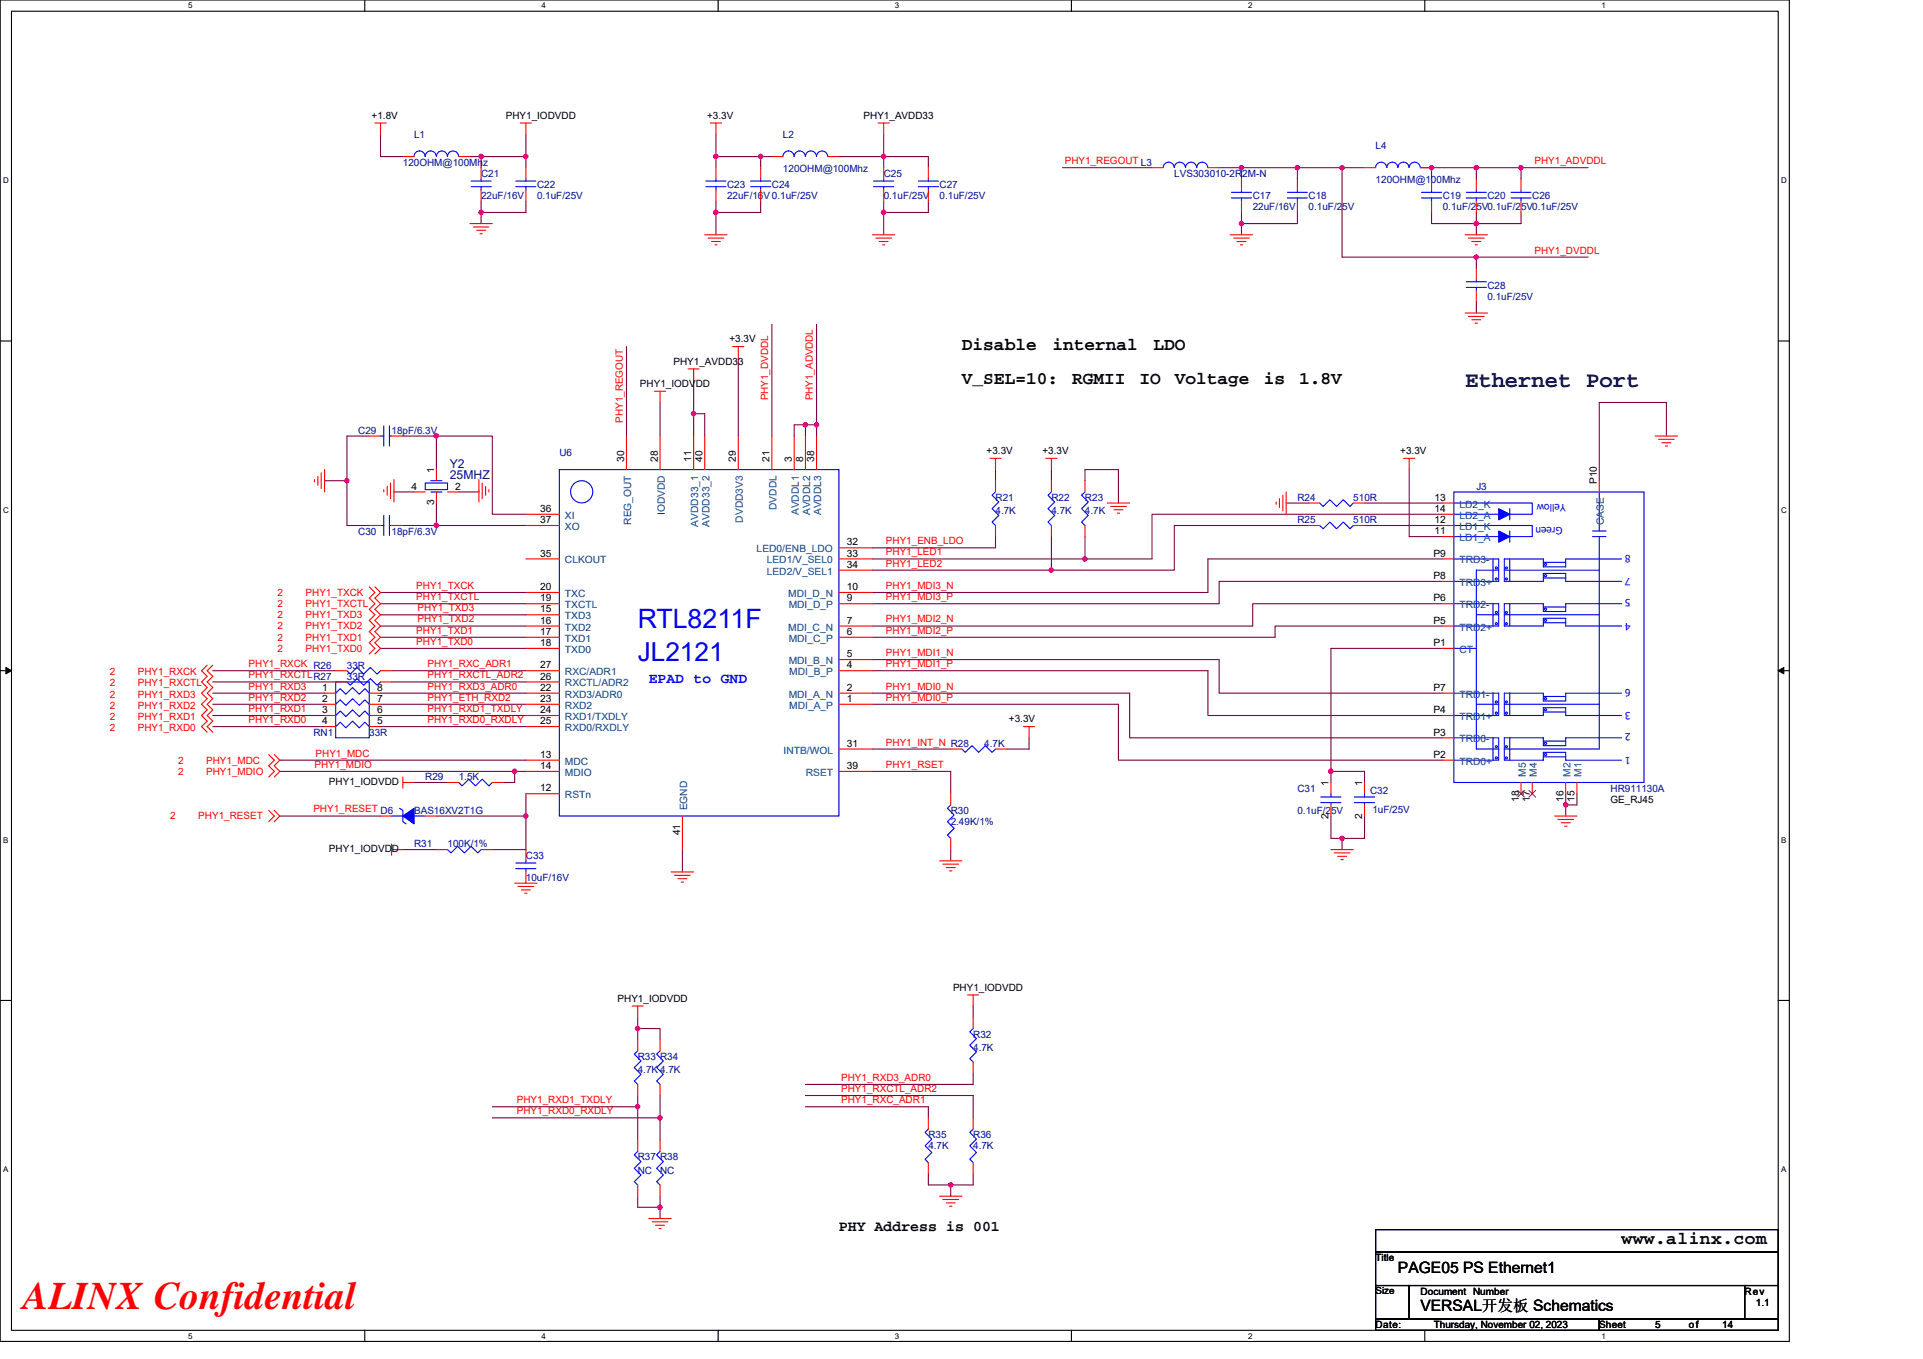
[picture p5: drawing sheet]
<svg xmlns="http://www.w3.org/2000/svg" width="297mm" height="210mm" viewBox="0 0 297 210" stroke-linecap="round" stroke-linejoin="round" font-family="sans-serif">
<path d="M0 0h276.4v207.3h-276.4zM1.8 1.7h272.9v203.8h-272.9z" fill="none" stroke="#000" stroke-width=".17"/>
<g fill="#fff">
<path d="M29.1 .2h.6v1.4h-.6z"/>
<path d="M29.1 205.7h.6v1.4h-.6z"/>
</g>
<path d="M56.3 0v1.7M56.3 205.5v1.8" fill="none" stroke="#000" stroke-width=".17"/>
<g fill="#fff">
<path d="M83.6 .2h.7v1.4h-.7z"/>
<path d="M83.6 205.7h.7v1.4h-.7z"/>
</g>
<path d="M110.9 0v1.7M110.9 205.5v1.8" fill="none" stroke="#000" stroke-width=".17"/>
<g fill="#fff">
<path d="M138.2 .2h.7v1.4h-.7z"/>
<path d="M138.2 205.7h.7v1.4h-.7z"/>
</g>
<path d="M165.5 0v1.7M165.5 205.5v1.8" fill="none" stroke="#000" stroke-width=".17"/>
<g fill="#fff">
<path d="M192.8 .2h.6v1.4h-.6z"/>
<path d="M192.8 205.7h.6v1.4h-.6z"/>
</g>
<path d="M220.1 0v1.7M220.1 205.5v1.8" fill="none" stroke="#000" stroke-width=".17"/>
<g fill="#fff">
<path d="M247.4 .2h.6v1.4h-.6z"/>
<path d="M247.4 205.7h.6v1.4h-.6z"/>
<path d="M.5 27.2h.8v1.4h-.8z"/>
<path d="M275.1 27.2h.9v1.4h-.9z"/>
<path d="M.5 78.1h.8v1.4h-.8z"/>
<path d="M275.1 78.1h.9v1.4h-.9z"/>
</g>
<path d="M0 52.7h1.8M274.7 52.7h1.7" fill="none" stroke="#000" stroke-width=".17"/>
<g fill="#fff">
<path d="M.5 129.1h.8v1.4h-.8z"/>
<path d="M275.1 129.1h.8v1.4h-.8z"/>
</g>
<path d="M0 103.6h1.8M274.7 103.6h1.7" fill="none" stroke="#000" stroke-width=".17"/>
<path d="M.9 103.1l.9 .5-.9 .5zM274.7 103.6l.8-.5v1z" fill="#000" stroke="#000" stroke-width=".15"/>
<g fill="#fff">
<path d="M.5 180h.8v1.4h-.8z"/>
<path d="M275.1 180h.8v1.4h-.8z"/>
</g>
<path d="M0 154.6h1.8M274.7 154.6h1.7M212.5 190h62.2v3.5h-62.2zM212.5 193.5h62.2v5.1h-62.2zM212.5 198.6h5.2v5.2h-5.2zM217.7 198.6h51.8v5.2h-51.8zM269.5 198.6h5.2v5.2h-5.2zM212.5 203.8h34.5v1.7h-34.5zM247 203.8h27.7v1.7h-27.7z" fill="none" stroke="#000" stroke-width=".17"/>
<g fill="none" stroke="#800040" stroke-width=".17">
<path d="M58.8 20.7v3.5h3.4M72.6 24.2h1.7M74.3 24.2h6.9M74.3 24.2v1.7M74.3 31.1v1.7M74.3 32.8v1.7M81.2 24.2v1.7M81.2 31.1v1.7h-6.9M81.2 20.7v3.5M110.6 31.1v1.7M110.6 20.7v3.5M117.5 31.1v1.7h-6.9v3.5"/>
<path d="M117.5 24.2h-6.9v1.7M119.2 24.2h-1.7v1.7M129.6 24.2h6.9M136.5 24.2h6.9v1.7M136.5 24.2v1.7M136.5 32.8v3.5M136.5 31.1v1.7M136.5 20.7v3.5M143.4 31.1v1.7h-6.9M164.1 25.9h13.8M188.3 25.9h12.1M191.8 32.8v1.7"/>
<path d="M191.8 34.5v1.8M191.8 25.9v1.7M200.4 25.9v1.7M200.4 25.9h6.9M200.4 32.8v1.7h-8.6M207.3 25.9h3.5M207.3 25.9v13.8h20.7M219.4 25.9h1.7M221.1 25.9v1.7M221.1 25.9h6.9M221.1 32.8v1.7h6.9M228 25.9v1.7"/>
<path d="M228 25.9h6.9M228 39.7v1.8M228 32.8v1.7M228 34.5v1.8M228 39.7h17.3M234.9 25.9v1.7M234.9 25.9h10.4M234.9 32.8v1.7h-6.9M96.8 53.6v13.8M107.1 58.7v5.2M114 55.3v12.1M119.2 50.1v17.3"/>
<path d="M126.1 50.1v15.5M228 46.7v1.7M50.1 74.3h3.5M53.6 74.3v6.9h3.4M57 67.4h-3.4v6.9M60.9 75.8v.2h3.1M62.2 67.4h5.2M67.4 67.4h8.6v12.1h5.2M67.4 77.7v3.5M67.4 67.4v5.2M74 75.8v.2h-3.1M102 62.2v5.2"/>
<path d="M107.1 63.9h1.8v3.5M107.1 63.9v3.5M124.4 65.6h1.7M124.4 65.6h-1.7v1.8M124.4 65.6v1.8M126.1 65.6v1.8M153.8 72.6v1.7M162.4 72.6v1.7M167.6 74.3v-1.7h5.2v5.1M198.7 77.7h3.4M210.8 77.7h12.1M217.7 72.6v10.3h5.2"/>
<path d="M222.9 79.5h-45v6.9h-10.3M257.4 67.4v-5.2h-10.4v12.1M58.8 95h22.4M58.8 93.3h22.4M58.8 91.5h22.4M58.8 98.5h22.4M58.8 96.7h22.4M62.2 81.2h5.2M67.4 81.2h13.8M134.8 88.1h27.6M134.8 86.4h32.8M153.8 82.9v1.7h-19"/>
<path d="M162.4 82.9v5.2M167.6 82.9v3.5M202.1 81.2h-20.7v6.9h-19M210.8 81.2h12.1M222.9 89.8h-34.6v3.5h-53.5M222.9 86.4h-36.3v5.1h-51.8M222.9 96.7h-25.9v1.8h-62.2M222.9 93.3h-29.4v3.4h-58.7M32.9 105.4h19M32.9 112.3h17.2M32.9 107.1h17.2M32.9 108.8h17.2"/>
<path d="M32.9 110.6h17.2M32.9 103.6h19M43.2 119.2h36.3M43.2 117.5h38M58.8 107.1h22.4M58.8 108.8h22.4M58.8 110.6h22.4M58.8 100.2h22.4M58.8 112.3h22.4M60.5 105.4h20.7M60.5 103.6h20.7M79.5 119.2h1.7"/>
<path d="M79.5 119.2v1.7h-1.7M134.8 115.7h12.1M134.8 103.6h51.8v7h36.3M134.8 101.9h53.5v5.2h34.6M134.8 107.1h39.7v6.9h48.4M134.8 119.2h12.1v3.4M134.8 108.8h38v8.7h50.1M159 114v1.7h-3.5M205.6 119.2v1.7M205.6 119.2h5.2v1.7M222.9 100.2h-17.3v19M43.2 126.1h15.6"/>
<path d="M62.2 131.3h5.2M64 120.9h5.1M67.4 126.1h13.8M81.2 122.6v3.5M81.2 126.1v5.2h-5.2M105.4 131.3v3.4M146.9 131.3v1.7M205.6 126.1v3.4h1.7M207.3 129.5v1.8M210.8 126.1v3.4h-3.5M241.8 124.4v1.7M241.8 122.6v1.8"/>
<path d="M243.6 122.6v1.8h-1.8M98.5 158.9h3.5v1.7M98.5 157.2v1.7M98.5 158.9v1.7M150.3 155.4v1.8M76 172.7h26M76 171h22.5M98.5 171v5.2M98.5 169.3v1.7M102 172.7v3.5M102 169.3v3.4M124.4 169.3h25.9v3.4"/>
<path d="M124.4 171h19v1.7M150.3 165.8v1.8h-25.9M98.5 184.8v1.7h3.5M102 184.8v1.7M102 186.5v1.8M143.4 181.4v1.7h3.5M146.9 183.1v1.7M150.3 181.4v1.7h-3.4"/>
</g>
<g fill="#f0f" stroke="#f0f" stroke-width=".17">
<circle cx="207.3" cy="129.5" r=".34"/>
<circle cx="205.6" cy="119.2" r=".34"/>
<circle cx="241.8" cy="124.4" r=".34"/>
<circle cx="81.2" cy="126.1" r=".34"/>
<circle cx="162.4" cy="88.1" r=".33"/>
<circle cx="167.6" cy="86.4" r=".34"/>
<circle cx="124.4" cy="65.6" r=".34"/>
<circle cx="126.1" cy="65.6" r=".34"/>
<circle cx="107.1" cy="63.9" r=".34"/>
<circle cx="53.6" cy="74.3" r=".34"/>
<circle cx="67.4" cy="67.3" r=".34"/>
<circle cx="67.4" cy="81.2" r=".34"/>
<circle cx="191.7" cy="34.5" r=".34"/>
<circle cx="228" cy="39.7" r=".34"/>
<circle cx="207.3" cy="25.9" r=".34"/>
<circle cx="234.9" cy="25.9" r=".34"/>
<circle cx="228" cy="25.9" r=".34"/>
<circle cx="221.1" cy="25.9" r=".34"/>
<circle cx="228" cy="34.5" r=".34"/>
<circle cx="110.6" cy="32.8" r=".34"/>
<circle cx="136.5" cy="24.2" r=".34"/>
<circle cx="136.5" cy="32.8" r=".34"/>
<circle cx="74.3" cy="24.2" r=".34"/>
<circle cx="81.2" cy="24.2" r=".34"/>
<circle cx="74.3" cy="32.8" r=".34"/>
<circle cx="200.4" cy="25.9" r=".34"/>
<circle cx="191.7" cy="25.9" r=".34"/>
<circle cx="117.5" cy="24.2" r=".34"/>
<circle cx="110.6" cy="24.2" r=".34"/>
<circle cx="79.5" cy="119.2" r=".34"/>
<circle cx="101.9" cy="172.7" r=".34"/>
<circle cx="98.5" cy="171" r=".34"/>
<circle cx="101.9" cy="186.5" r=".34"/>
<circle cx="98.5" cy="158.9" r=".34"/>
<circle cx="146.9" cy="183.1" r=".33"/>
</g>
<g fill="none" stroke="#f00" stroke-width=".17">
<path d="M57.9 19h1.7M58.8 19v1.7M80.4 19h1.7M81.2 19v1.7M109.7 19h1.8M110.6 19v1.7M135.6 19h1.8M136.5 19v1.7M62.2 24.2h1.8M70.9 24.2h1.7M72.6 34.5h3.4M73.1 35.1h2.4"/>
<path d="M73.6 35.6h1.4M74.1 36.1h.4M74.3 25.9v1.7M74.3 29.4v1.7M81.2 25.9v1.7M81.2 29.4v1.7M108.9 36.3h3.4M109.4 36.8h2.4M109.9 37.3h1.4M110.4 37.8h.4M110.6 25.9v1.7M110.6 29.4v1.7"/>
<path d="M117.5 25.9v1.7M117.5 29.4v1.7M119.2 24.2h1.7M127.9 24.2h1.7M134.8 36.3h3.4M135.3 36.8h2.4M135.8 37.3h1.4M136.3 37.8h.4M136.5 25.9v1.7M136.5 29.4v1.7M143.4 25.9v1.7M143.4 29.4v1.7"/>
<path d="M177.9 25.9h1.8M186.6 25.9h1.7M190 36.3h3.5M190.6 36.8h2.4M191.1 37.3h1.4M191.6 37.8h.3M191.8 27.6v1.8M191.8 31.1v1.7M200.4 27.6v1.8M200.4 31.1v1.7M210.8 25.9h1.7M219.4 25.9h1.7"/>
<path d="M221.1 27.6v1.8M221.1 31.1v1.7M226.3 36.3h3.5M226.8 36.8h2.5M227.3 37.3h1.4M227.9 37.8h.3M228 27.6v1.8M228 31.1v1.7M234.9 27.6v1.8M234.9 31.1v1.7M106.3 57h1.7M107.1 57v1.7"/>
<path d="M113.2 53.6h1.7M114 53.6v1.7M226.3 48.4h3.5M226.8 48.9h2.5M227.3 49.4h1.4M227.9 49.9h.3M228 41.5v1.7M228 44.9v1.8M48.6 74.1v.3M49.1 73.6v1.4M49.6 73.1v2.4M50.1 72.6v3.4"/>
<path d="M57 67.4h1.8M59.3 75.6v.4M59.8 75.1v1.4M60.3 74.6v2.4M60.5 67.4h1.7M60.9 74.1v3.5M64 76h1.7M67.4 72.6v1.7M67.4 76v1.7M69.1 76h1.8M74 74.1v3.5M74.5 74.6v2.4"/>
<path d="M75 75.1v1.4M75.5 75.6v.4M81.2 79.5h5.2M96.8 67.4v5.2M101.1 60.5h1.7M102 60.5v1.7M102 67.4v5.2M107.1 67.4v5.2M108.9 67.4v5.2M114 67.4v5.2M119.2 67.4v5.2M122.7 67.4v5.2"/>
<path d="M124.4 67.4v5.2M126.1 67.4v5.2M152.9 70.8h1.7M153.8 70.8v1.8M153.8 74.3v1.7M161.5 70.8h1.8M162.4 70.8v1.8M162.4 74.3v1.7M167.6 74.3v1.7M171 77.7h3.5M171.6 78.3h2.4M172.1 78.8h1.4"/>
<path d="M172.6 79.3h.3M197.1 77.6v.3M197.6 77v1.4M198.2 76.5v2.5M198.7 76v3.5M202.1 77.7h1.8M209 77.7h1.8M216.8 70.8h1.7M217.7 70.8v1.8M222.9 79.5h1.7M222.9 77.7h1.7M247 74.3v1.7"/>
<path d="M255.7 67.4h3.4M256.2 67.9h2.4M256.7 68.4h1.4M257.2 68.9h.4M57 90.7l.9 .8-.9 .9 .9 .9-.9 .8 .9 .9-.9 .9 .9 .8-.9 .9 .9 .9-.9 .8 .9 .9-.9 .8M57 81.2h1.8M57.9 90.7l.9 .8-.9 .9 .9 .9-.9 .8 .9 .9-.9 .9 .9 .8-.9 .9 .9 .9-.9 .8 .9 .9-.9 .8M60.5 81.2h1.7M81.2 91.5h5.2M81.2 98.5h5.2M81.2 96.7h5.2M81.2 95h5.2"/>
<path d="M81.2 93.3h5.2M81.2 81.2h5.2M81.2 86.4h5.2M129.6 98.5h5.2M129.6 96.7h5.2M129.6 93.3h5.2M129.6 91.5h5.2M129.6 88.1h5.2M129.6 84.6h5.2M129.6 86.4h5.2M153.8 81.2v1.7M162.4 81.2v1.7"/>
<path d="M167.6 81.2v1.7M202.1 81.2h1.8M209 81.2h1.8M222.9 96.7h1.7M222.9 93.3h1.7M222.9 89.8h1.7M222.9 86.4h1.7M222.9 82.9h1.7M222.9 81.2h1.7M32 102.8l-.9 .8 .9 .9-.9 .9 .9 .8-.9 .9 .9 .9-.9 .8 .9 .9-.9 .9 .9 .8-.9 .9 .9 .8M32.9 102.8l-.9 .8 .9 .9-.9 .9 .9 .8-.9 .9 .9 .9-.9 .8 .9 .9-.9 .9 .9 .8-.9 .9 .9 .8M41.5 116.6l.9 .9-.9 .8 .9 .9-.9 .9"/>
<path d="M42.4 116.6l.8 .9-.8 .8 .8 .9-.8 .9M50.1 107.1h1.8M50.1 108.8h1.8M50.1 110.6h1.8M50.1 112.3h1.8M51.9 105.4h1.7M51.9 103.6h1.7M57 112.3h1.8M57 110.6h1.8M57 108.8h1.8M57 107.1h1.8M58.8 105.4h1.7"/>
<path d="M58.8 103.6h1.7M81.2 105.4h5.2M81.2 112.3h5.2M81.2 110.6h5.2M81.2 108.8h5.2M81.2 107.1h5.2M81.2 103.6h5.2M81.2 100.2h5.2M81.2 117.5h5.2M81.2 119.2h5.2M129.6 108.8h5.2M129.6 107.1h5.2"/>
<path d="M129.6 103.6h5.2M129.6 101.9h5.2M129.6 115.7h5.2M129.6 119.2h5.2M146.9 115.7h1.7M153.8 115.7h1.7M158.1 112.3h1.7M159 112.3v1.7M222.9 117.5h1.7M222.9 114h1.7M222.9 110.6h1.7M222.9 107.1h1.7"/>
<path d="M222.9 100.2h1.7M41.5 125.2l.9 .9-.9 .9M42.4 125.2l.8 .9-.8 .9M58.8 126.1h1.7M60.5 131.3h1.7M60.5 130.4v1.7M62.2 120.9h1.8M62.2 120.1v1.7M65.7 126.1h1.7M67.4 131.3h1.7M69.1 120.9h1.8M74.3 131.3h1.7"/>
<path d="M76 120.9h1.8M79.5 136.5h3.4M80 137h2.4M80.5 137.5h1.4M81 138h.4M81.2 122.6h5.2M81.2 131.3v1.7M81.2 134.7v1.8M103.7 134.7h3.4M104.2 135.3h2.4M104.7 135.8h1.4M105.2 136.3h.4"/>
<path d="M105.4 126.1v5.2M145.1 133h3.5M145.6 133.5h2.5M146.2 134h1.3M146.7 134.6h.3M146.9 129.5v1.8M146.9 122.6v1.8M205.6 131.3h3.4M205.6 120.9v1.7M205.6 124.4v1.7M206.1 131.8h2.4M206.6 132.3h1.4"/>
<path d="M207.1 132.8h.4M210.8 120.9v1.7M210.8 124.4v1.7M234.9 120.9v1.7M236.7 120.9v1.7M240.1 126.1h3.5M240.6 126.6h2.5M241.2 127.1h1.3M241.7 127.7h.3M241.8 120.9v1.7M243.6 120.9v1.7M97.6 155.4h1.8"/>
<path d="M98.5 155.4v1.8M149.5 153.7h1.7M150.3 153.7v1.7M150.3 157.2v1.7M98.5 167.6v1.7M98.5 160.6v1.8M98.5 176.2v1.7M102 176.2v1.7M102 167.6v1.7M102 160.6v1.8M143.4 179.6v1.8M143.4 172.7v1.8"/>
<path d="M150.3 164.1v1.7M150.3 179.6v1.8M150.3 172.7v1.8M98.5 183.1v1.7M100.2 188.3h3.5M100.8 188.8h2.4M101.3 189.3h1.3M101.8 189.8h.3M102 183.1v1.7M145.1 184.8h3.5M145.6 185.3h2.5M146.2 185.9h1.3"/>
<path d="M146.7 186.4h.3"/>
</g>
<g fill="none" stroke="#00f" stroke-width=".17">
<path d="M64 24.2a.85 .85 0 0 1 .8-.9 .85 .85 0 0 1 .9 .9M65.7 24.2a.86 .86 0 0 1 .8-.9 .86 .86 0 0 1 .9 .9M67.4 24.2a.85 .85 0 0 1 .9-.9 .85 .85 0 0 1 .8 .9 .87 .87 0 0 1 .9-.9 .87 .87 0 0 1 .8 .9M72.8 28.9h3.1M72.8 28h3.1M74.3 27.6v.4M74.3 28.9v.5M79.7 28.9h3.1M79.7 28h3.1M81.2 27.6v.4M81.2 28.9v.5M109 28.9h3.1"/>
<path d="M109 28h3.1M110.6 27.6v.4M110.6 28.9v.5M115.9 28.9h3.2M115.9 28h3.2M117.5 27.6v.4M117.5 28.9v.5M120.9 24.2a.86 .86 0 0 1 .9-.9 .86 .86 0 0 1 .9 .9M122.7 24.2a.86 .86 0 0 1 .8-.9 .86 .86 0 0 1 .9 .9M124.4 24.2a.85 .85 0 0 1 .9-.9 .85 .85 0 0 1 .8 .9 .87 .87 0 0 1 .9-.9 .87 .87 0 0 1 .8 .9M134.9 28.9h3.1M134.9 28h3.1"/>
<path d="M136.5 27.6v.4M136.5 28.9v.5M141.9 28.9h3.1M141.9 28h3.1M143.4 27.6v.4M143.4 28.9v.5M186.6 25.9a.86 .86 0 0 0-.9-.8 .86 .86 0 0 0-.9 .8 .87 .87 0 0 0-.8-.8 .87 .87 0 0 0-.9 .8 .87 .87 0 0 0-.9-.8 .87 .87 0 0 0-.8 .8 .85 .85 0 0 0-.9-.8 .85 .85 0 0 0-.8 .8M190.2 30.6h3.1M190.2 29.7h3.1M191.8 29.4v.3M191.8 30.6v.5M198.9 30.6h3"/>
<path d="M198.9 29.7h3M200.4 29.4v.3M200.4 30.6v.5M215.9 25.9a.86 .86 0 0 0-.8-.8 .86 .86 0 0 0-.9 .8 .86 .86 0 0 0-.9-.8 .86 .86 0 0 0-.8 .8M217.7 25.9a.86 .86 0 0 0-.9-.8 .86 .86 0 0 0-.9 .8M219.4 25.9a.86 .86 0 0 0-.9-.8 .86 .86 0 0 0-.8 .8M219.6 30.6h3.1M219.6 29.7h3.1M221.1 29.4v.3M221.1 30.6v.5M226.5 30.6h3.1M226.5 29.7h3.1"/>
<path d="M228 29.4v.3M228 30.6v.5M233.4 30.6h3.1M233.4 29.7h3.1M234.9 29.4v.3M234.9 30.6v.5M226.5 44.4h3.1M226.5 43.5h3.1M228 43.2v.3M228 44.4v.5M58.8 67.4h.5M59.3 65.8v3.1"/>
<path d="M59.3 79.6v3.1M60.2 67.4h.3M60.2 65.8v3.1M60.2 79.6v3.1M65.7 74.6h3.4v1h-3.4zM66.5 74.3h1.8M66.5 76h1.8M67.4 76h.1M67.4 74.3h.1M86.4 72.6h43.2v53.5h-43.2zM153.8 76l-.6 .5 1.1 1.1-1.1 1 1.1 1-1.1 1.1 .6 .5M162.4 76l-.5 .5 1 1.1-1 1 1 1-1 1.1 .5 .5"/>
<path d="M167.6 76l-.5 .5 1 1.1-1 1 1 1-1 1.1 .5 .5M203.9 77.7l.5 .6 1-1.1 1.1 1.1 1-1.1 1 1.1 .5-.6M224.6 76h29.4v44.9h-29.4zM224.6 77.7h12.1v1.8h-12.1M233.2 78.6v1.7M247 76v6M58.8 81.2h.5M60.2 81.2h.3M203.9 81.2l.5 .5 1-1 1.1 1 1-1 1 1 .5-.5M224.6 81.2h12.1v1.7h-12.1M224.6 93.3h6.9v3.4h-6.9M224.6 86.4h6.9v3.4h-6.9"/>
<path d="M228 95h3.5M230.6 93.3v3.4M230.6 86.4v3.4M231 96.3h.3v.2h-.3zM231 89.3h.3v.3h-.3zM231 94.5h.3v.3h-.3zM231 87.6h.3v.3h-.3zM231.5 88.1h-3.5v27.6h3.5M232.4 95h14.6M232.4 88.1h14.6M232.6 94.5h.2v.3h-.2zM232.6 96.3h.2v.2h-.2z"/>
<path d="M232.6 87.6h.2v.3h-.2zM232.6 89.3h.2v.3h-.2zM233.2 82v1.8M233.2 93.3v3.4M233.2 86.4v3.4M238.4 96.2h3.4M238.4 89.3h3.4M238.4 93.8h3.4M238.4 86.9h3.4M238.6 95.7h.3v.3h-.3zM238.6 87.1h.3v.2h-.3zM238.6 88.8h.3v.3h-.3z"/>
<path d="M246 82.9h2.1M246 82h2.1M247 82.9v32.8h-14.6M250.5 93.3h-8.7v1.2h-3.4v-1.2h-6v3.4h6v-1.2h3.4v1.2h8.7M250.5 86.4h-8.7v1.2h-3.4v-1.2h-6v3.4h6v-1.2h3.4v1.2h8.7M51.9 105.4h5.1v8.6h-5.1zM51.9 107.1l.7-.7 .8 .9 1.1-1.1 1 1.1 .9-.9 .6 .7M51.9 108.8l.7-.7 .8 .9 1.1-1.1 1 1.1 .9-.9 .6 .7M51.9 110.6l.7-.7 .8 .8 1.1-1 1 1 .9-.8 .6 .7M51.9 112.3l.7-.7 .8 .9 1.1-1.1 1 1.1 .9-.9 .6 .7M53.6 105.4l.5 .5 1-1 1.1 1 1-1 1 1 .6-.5M53.6 103.6l.5 .6 1-1.1 1.1 1.1 1-1.1 1 1.1 .6-.6"/>
<path d="M148.6 115.7l.5 .5 1-1 1.1 1 1-1 1 1 .6-.5M224.6 114h6.9v3.5h-6.9M224.6 100.2h3.4M224.6 107.1h6.9v3.5h-6.9M228 108.8h3.5M230.6 114v3.5M230.6 107.1v3.5M231 117h.3v.2h-.3zM231 115.3h.3v.2h-.3zM231 108.4h.3v.2h-.3zM232.4 108.8h14.6M232.6 117h.2v.2h-.2z"/>
<path d="M232.6 115.3h.2v.2h-.2zM232.6 108.4h.2v.2h-.2zM232.6 110.1h.2v.2h-.2zM233.2 114v3.5M233.2 107.1v3.5M238.4 116.9h3.4M238.4 114.5h3.4M238.4 110h3.4M238.4 107.6h3.4M238.6 114.7h.3v.3h-.3zM238.6 109.6h.3v.2h-.3zM250.5 114h-8.7v1.2h-3.4v-1.2h-6v3.5h6v-1.3h3.4v1.3h8.7"/>
<path d="M250.5 107.1h-8.7v1.2h-3.4v-1.2h-6v3.5h6v-1.3h3.4v1.3h8.7M60.5 126.1h1.7M61.7 124.9l.5 .3v1.8l.5 .3M64 126.1h1.7M69.1 131.3l.6 .5 1-1 1 1 1.1-1 1 1 .5-.5M70.9 120.9l.5 .5 1-1 1 1 1.1-1 1 1 .5-.5M79.7 134.2h3.1M79.7 133.4h3.1M81.2 133v.4M81.2 134.2v.5M146.9 124.4l-.6 .5 1.1 1-1.1 1.1 1.1 1-1.1 1 .6 .5M204 123.1h3.1"/>
<path d="M204 124h3.1M205.6 122.6v.5M205.6 124v.4M209.2 123.1h3.1M209.2 124h3.1M210.8 122.6v.5M210.8 124v.4M150.3 158.9l-.5 .5 1 1.1-1 1 1 1-1 1.1 .5 .5M98.5 162.4l-.5 .5 1 1-1 1.1 1 1-1 1 .5 .6M98.5 177.9l-.5 .5 1 1.1-1 1 1 1-1 1.1 .5 .5M102 177.9l-.6 .5 1.1 1.1-1.1 1 1.1 1-1.1 1.1 .6 .5M102 162.4l-.6 .5 1.1 1-1.1 1.1 1.1 1-1.1 1 .6 .6"/>
<path d="M143.4 174.5l-.5 .5 1 1-1 1 1 1.1-1 1 .5 .5M150.3 174.5l-.5 .5 1 1-1 1 1 1.1-1 1 .5 .5"/>
<circle cx="89.8" cy="76" r="1.71"/>
<circle cx="238.7" cy="94.1" r=".17"/>
<circle cx="231.1" cy="110.2" r=".17"/>
<circle cx="238.7" cy="116.6" r=".17"/>
<circle cx="238.7" cy="108" r=".17"/>
</g>
<g fill="#00f" stroke="#00f" stroke-width=".17">
<path d="M231.5 82l1.7 .9-1.7 .9z" fill-rule="evenodd"/>
<path d="M231.5 78.6l1.7 .9-1.7 .8z" fill-rule="evenodd"/>
<path d="M62.2 126.1l1.8-1.2v2.4z" fill-rule="evenodd"/>
</g>
<path d="M234.4 122.1l1.1 1.1M235.5 122.1l-1.1 1.1M236.2 122.1l1 1.1M237.2 122.1l-1 1.1" fill="none" stroke="#804000" stroke-width=".15"/>
<text font-size="6" fill="#f00" x="3.5" y="202.3">ALINX Confidential</text>
<text font-size="4.1" fill="#00f" x="98.5" y="97">RTL8211F</text>
<text font-size="4" fill="#00f" x="98.5" y="102.1">JL2121</text>
<text font-size="3.4" fill="#000040" x="226.3" y="59.8">Ethernet Port</text>
<g font-size="2.8">
<text x="148.6" y="54.1">Disable</text>
<text x="148.6" y="59.3">V_SEL=10:</text>
<text x="162.6" y="54.1">internal</text>
<text x="165.6" y="59.3">RGMII</text>
<text x="176" y="59.3">IO</text>
<text x="178.2" y="54.1">LDO</text>
<text x="181.5" y="59.3">Voltage</text>
<text x="195.2" y="59.3">is</text>
<text x="200.7" y="59.3">1.8V</text>
<text x="250.5" y="192.3">www.alinx.com</text>
</g>
<g font-size="2.4">
<text x="215.9" y="196.7">PAGE05 PS Ethernet1</text>
<text x="219.4" y="202.5">VERSAL开发板 Schematics</text>
</g>
<text font-size="2.3" x="129.6" y="190.2">PHY Address is 001</text>
<text font-size="2.2" fill="#00f" x="100.2" y="105.5">EPAD to GND</text>
<g font-size="1.9" fill="#000080">
<text x="69.5" y="72.3">Y2</text>
<text x="69.5" y="74.1">25MHZ</text>
</g>
<g font-size="1.5">
<text x="57.4" y="18.3">+1.8V</text>
<text x="78.1" y="18.3">PHY1_IODVDD</text>
<text x="109.2" y="18.3">+3.3V</text>
<text x="133.4" y="18.3">PHY1_AVDD33</text>
<text x="112.7" y="52.9">+3.3V</text>
<text x="98.8" y="59.8">PHY1_IODVDD</text>
<text x="104" y="56.3">PHY1_AVDD33</text>
<text x="96.4" y="71.4" transform="rotate(-90 96.4 71.4)">30</text>
<text x="101.6" y="71.4" transform="rotate(-90 101.6 71.4)">28</text>
<text x="106.8" y="71.4" transform="rotate(-90 106.8 71.4)">11</text>
<text x="108.5" y="71.4" transform="rotate(-90 108.5 71.4)">40</text>
<text x="113.7" y="71.4" transform="rotate(-90 113.7 71.4)">29</text>
<text x="118.9" y="71.4" transform="rotate(-90 118.9 71.4)">21</text>
<text x="122.3" y="71.4" transform="rotate(-90 122.3 71.4)">3</text>
<text x="124.1" y="71.4" transform="rotate(-90 124.1 71.4)">8</text>
<text x="125.8" y="71.4" transform="rotate(-90 125.8 71.4)">38</text>
<text x="152.4" y="70.1">+3.3V</text>
<text x="161" y="70.1">+3.3V</text>
<text x="216.3" y="70.1">+3.3V</text>
<text x="63.6" y="75.6">4</text>
<text x="67.1" y="73.1" transform="rotate(-90 67.1 73.1)">1</text>
<text x="70.3" y="75.6">2</text>
<text x="221.6" y="77.4">13</text>
<text x="246.7" y="74.8" transform="rotate(-90 246.7 74.8)">P10</text>
<text x="67.1" y="78.1" transform="rotate(-90 67.1 78.1)">3</text>
<text x="83.4" y="79.1">36</text>
<text x="83.4" y="80.8">37</text>
<text x="221.6" y="82.6">11</text>
<text x="221.6" y="80.8">12</text>
<text x="221.6" y="79.1">14</text>
<text x="83.4" y="86">35</text>
<text x="130.8" y="87.7">34</text>
<text x="130.8" y="86">33</text>
<text x="130.8" y="84.3">32</text>
<text x="221.4" y="89.5">P8</text>
<text x="221.4" y="86">P9</text>
<text x="83.4" y="91.2">20</text>
<text x="83.4" y="94.6">15</text>
<text x="83.4" y="92.9">19</text>
<text x="130.8" y="91.2">10</text>
<text x="130.8" y="92.9">9</text>
<text x="221.4" y="92.9">P6</text>
<text x="83.4" y="99.8">18</text>
<text x="83.4" y="98.1">17</text>
<text x="83.4" y="96.4">16</text>
<text x="130.8" y="96.4">7</text>
<text x="130.8" y="101.6">5</text>
<text x="130.8" y="98.1">6</text>
<text x="221.4" y="96.4">P5</text>
<text x="221.4" y="99.8">P1</text>
<text x="49.8" y="106.7">1</text>
<text x="58.2" y="106.7">8</text>
<text x="83.4" y="105">26</text>
<text x="83.4" y="106.7">22</text>
<text x="83.4" y="103.3">27</text>
<text x="130.8" y="106.7">2</text>
<text x="130.8" y="103.3">4</text>
<text x="221.4" y="106.7">P7</text>
<text x="49.8" y="108.5">2</text>
<text x="49.8" y="110.2">3</text>
<text x="49.8" y="111.9">4</text>
<text x="58.2" y="111.9">5</text>
<text x="58.2" y="110.2">6</text>
<text x="58.2" y="108.5">7</text>
<text x="83.4" y="111.9">25</text>
<text x="83.4" y="110.2">24</text>
<text x="83.4" y="108.5">23</text>
<text x="130.8" y="108.5">1</text>
<text x="155.8" y="111.6">+3.3V</text>
<text x="221.4" y="113.6">P3</text>
<text x="221.4" y="110.2">P4</text>
<text x="83.4" y="117.1">13</text>
<text x="83.4" y="118.8">14</text>
<text x="130.8" y="118.8">39</text>
<text x="130.8" y="115.4">31</text>
<text x="221.4" y="117.1">P2</text>
<text x="50.8" y="121.3">PHY1_IODVDD</text>
<text x="83.4" y="122.3">12</text>
<text x="205.2" y="121.4" transform="rotate(-90 205.2 121.4)">1</text>
<text x="210.4" y="121.4" transform="rotate(-90 210.4 121.4)">1</text>
<text x="234.6" y="123.9" transform="rotate(-90 234.6 123.9)">18</text>
<text x="236.3" y="123.9" transform="rotate(-90 236.3 123.9)">17</text>
<text x="241.5" y="123.9" transform="rotate(-90 241.5 123.9)">16</text>
<text x="243.2" y="123.9" transform="rotate(-90 243.2 123.9)">15</text>
<text x="248.8" y="124">GE_RJ45</text>
<text x="50.8" y="131.6">PHY1_IODVDD</text>
<text x="105" y="129.1" transform="rotate(-90 105 129.1)">41</text>
<text x="205.2" y="126.5" transform="rotate(-90 205.2 126.5)">2</text>
<text x="210.4" y="126.5" transform="rotate(-90 210.4 126.5)">2</text>
<text x="95.4" y="154.8">PHY1_IODVDD</text>
<text x="147.2" y="153.1">PHY1_IODVDD</text>
<text x="212.5" y="194.9">Title</text>
<text x="212.5" y="200">Size</text>
<text x="219.4" y="200">Document Number</text>
<text x="269.5" y="200">Rev</text>
<text x="271.2" y="201.8">1.1</text>
<text x="212.5" y="205.2">Date:</text>
<text x="221.5" y="205.2">Thursday, November 02, 2023</text>
<text x="247" y="205.2">Sheet</text>
<text x="255.7" y="205.2">5</text>
<text x="260.9" y="205.2">of</text>
<text x="266" y="205.2">14</text>
</g>
<g font-size="1.5" fill="#000080">
<text x="64" y="21.3">L1</text>
<text x="120.9" y="21.3">L2</text>
<text x="212.5" y="23">L4</text>
<text x="62.2" y="25.6">120OHM@100Mhz</text>
<text x="74.3" y="27.3">C21</text>
<text x="82.9" y="29">C22</text>
<text x="112.3" y="29">C23</text>
<text x="119.2" y="29">C24</text>
<text x="120.9" y="26.6">120OHM@100Mhz</text>
<text x="136.5" y="27.3">C25</text>
<text x="145.1" y="29">C27</text>
<text x="181.4" y="27.3">LVS303010-2R2M-N</text>
<text x="212.5" y="28.3">120OHM@100Mhz</text>
<text x="74.3" y="30.8">22uF/16V</text>
<text x="82.9" y="30.8">0.1uF/25V</text>
<text x="112.3" y="30.8">22uF/16V 0.1uF/25V</text>
<text x="136.5" y="30.8">0.1uF/25V</text>
<text x="145.1" y="30.8">0.1uF/25V</text>
<text x="193.5" y="30.8">C17</text>
<text x="193.5" y="32.5">22uF/16V</text>
<text x="202.1" y="30.8">C18</text>
<text x="202.1" y="32.5">0.1uF/25V</text>
<text x="222.9" y="30.8">C19</text>
<text x="222.9" y="32.5">0.1uF/25V0.1uF/25V0.1uF/25V</text>
<text x="229.8" y="30.8">C20</text>
<text x="236.7" y="30.8">C26</text>
<text x="229.8" y="44.6">C28</text>
<text x="229.8" y="46.3">0.1uF/25V</text>
<text x="55.3" y="67">C29</text>
<text x="60.5" y="67">18pF/6.3V</text>
<text x="86.4" y="70.5">U6</text>
<text x="153.8" y="77.4">R21</text>
<text x="162.4" y="77.4">R22</text>
<text x="167.6" y="77.4">R23</text>
<text x="200.4" y="77.4">R24</text>
<text x="209" y="77.4">510R</text>
<text x="228" y="75.7">J3</text>
<text x="55.3" y="82.6">C30</text>
<text x="60.5" y="82.6">18pF/6.3V</text>
<text x="153.8" y="79.5">4.7K</text>
<text x="162.4" y="79.5">4.7K</text>
<text x="167.6" y="79.5">4.7K</text>
<text x="200.4" y="80.9">R25</text>
<text x="209" y="80.9">510R</text>
<text x="53.6" y="105">33R</text>
<text x="53.6" y="103.3">33R</text>
<text x="48.4" y="113.7">RN1</text>
<text x="57" y="113.7">33R</text>
<text x="152" y="115.4">4.7K</text>
<text x="64" y="125.8">BAS16XV2T1G</text>
<text x="65.7" y="120.6">R29</text>
<text x="70.9" y="120.6">1.5K</text>
<text x="146.9" y="125.8">R30</text>
<text x="200.4" y="122.3">C31</text>
<text x="200.4" y="125.8">0.1uF/25V</text>
<text x="211.6" y="122.7">C32</text>
<text x="212" y="125.6">1uF/25V</text>
<text x="248.8" y="122.3">HR911130A</text>
<text x="64" y="130.9">R31</text>
<text x="69.1" y="130.9">100K/1%</text>
<text x="146.9" y="127.5">2.49K/1%</text>
<text x="81.2" y="132.7">C33</text>
<text x="81.2" y="136.1">10uF/16V</text>
<text x="150.3" y="160.3">R32</text>
<text x="98.5" y="163.8">R33 R34</text>
<text x="98.5" y="165.8">4.7K 4.7K</text>
<text x="150.3" y="162.4">4.7K</text>
<text x="98.5" y="179.3">R37 R38</text>
<text x="143.4" y="175.9">R35</text>
<text x="143.4" y="177.6">4.7K</text>
<text x="150.3" y="175.9">R36</text>
<text x="150.3" y="177.6">4.7K</text>
<text x="98.5" y="181.4">NC</text>
<text x="102" y="181.4">NC</text>
</g>
<g font-size="1.5" fill="#f00">
<text x="164.5" y="25.4">PHY1_REGOUT L3</text>
<text x="237" y="25.4">PHY1_ADVDDL</text>
<text x="237" y="39.2">PHY1_DVDDL</text>
<text x="96.2" y="65.3" transform="rotate(-90 96.2 65.3)">PHY1_REGOUT</text>
<text x="118.7" y="61.8" transform="rotate(-90 118.7 61.8)">PHY1_DVDDL</text>
<text x="125.6" y="61.8" transform="rotate(-90 125.6 61.8)">PHY1_ADVDDL</text>
<text x="136.8" y="87.5">PHY1_LED2</text>
<text x="136.8" y="85.8">PHY1_LED1</text>
<text x="136.8" y="84.1">PHY1_ENB_LDO</text>
<text x="42.9" y="93.8">2</text>
<text x="42.9" y="95.5">2</text>
<text x="42.9" y="92.1">2</text>
<text x="47.2" y="93.8">PHY1_TXCTL</text>
<text x="47.2" y="95.5">PHY1_TXD3</text>
<text x="47.2" y="92.1">PHY1_TXCK</text>
<text x="64.3" y="92.7">PHY1_TXCTL</text>
<text x="64.3" y="91">PHY1_TXCK</text>
<text x="64.5" y="94.4">PHY1_TXD3</text>
<text x="136.8" y="92.7">PHY1_MDI3_P</text>
<text x="136.8" y="91">PHY1_MDI3_N</text>
<text x="42.9" y="97.3">2</text>
<text x="42.9" y="99">2</text>
<text x="42.9" y="100.7">2</text>
<text x="47.2" y="97.3">PHY1_TXD2</text>
<text x="47.2" y="99">PHY1_TXD1</text>
<text x="47.2" y="100.7">PHY1_TXD0</text>
<text x="64.3" y="99.6">PHY1_TXD0</text>
<text x="64.3" y="97.9">PHY1_TXD1</text>
<text x="64.5" y="96.2">PHY1_TXD2</text>
<text x="136.8" y="96.2">PHY1_MDI2_N</text>
<text x="136.8" y="97.9">PHY1_MDI2_P</text>
<text x="136.8" y="101.4">PHY1_MDI1_N</text>
<text x="17" y="106.1">2</text>
<text x="17" y="107.8">2</text>
<text x="17" y="104.4">2</text>
<text x="21.3" y="106.1">PHY1_RXCTL</text>
<text x="21.3" y="107.8">PHY1_RXD3</text>
<text x="21.3" y="104.4">PHY1_RXCK</text>
<text x="38.4" y="104.8">PHY1_RXCTLR27</text>
<text x="38.4" y="106.6">PHY1_RXD3</text>
<text x="38.4" y="103.1">PHY1_RXCK R26</text>
<text x="66" y="106.6">PHY1_RXD3_ADR0</text>
<text x="66" y="104.8">PHY1_RXCTL_ADR2</text>
<text x="66" y="103.1">PHY1_RXC_ADR1</text>
<text x="136.8" y="103.1">PHY1_MDI1_P</text>
<text x="136.8" y="106.6">PHY1_MDI0_N</text>
<text x="17" y="113">2</text>
<text x="17" y="109.5">2</text>
<text x="17" y="111.3">2</text>
<text x="21.3" y="113">PHY1_RXD0</text>
<text x="21.3" y="109.5">PHY1_RXD2</text>
<text x="21.3" y="111.3">PHY1_RXD1</text>
<text x="38.4" y="111.7">PHY1_RXD0</text>
<text x="38.4" y="108.3">PHY1_RXD2</text>
<text x="38.4" y="110">PHY1_RXD1</text>
<text x="66" y="111.7">PHY1_RXD0_RXDLY</text>
<text x="66" y="108.3">PHY1_ETH_RXD2</text>
<text x="66" y="110">PHY1_RXD1_TXDLY</text>
<text x="136.8" y="108.3">PHY1_MDI0_P</text>
<text x="27.5" y="118">2</text>
<text x="27.5" y="119.7">2</text>
<text x="31.8" y="118">PHY1_MDC</text>
<text x="31.8" y="119.7">PHY1_MDIO</text>
<text x="48.6" y="118.6">PHY1_MDIO</text>
<text x="48.7" y="116.9">PHY1_MDC</text>
<text x="136.8" y="115.2">PHY1_INT_N R28</text>
<text x="136.8" y="118.6">PHY1_RSET</text>
<text x="48.4" y="125.5">PHY1_RESET D6</text>
<text x="26.3" y="126.6">2</text>
<text x="30.6" y="126.6">PHY1_RESET</text>
<text x="129.9" y="167">PHY1_RXD3_ADR0</text>
<text x="79.8" y="172.2">PHY1_RXD0_RXDLY</text>
<text x="79.8" y="170.5">PHY1_RXD1_TXDLY</text>
<text x="129.9" y="168.7">PHY1_RXCTL_ADR2</text>
<text x="129.9" y="170.5">PHY1_RXC_ADR1</text>
</g>
<g font-size="1.5" fill="#00f">
<text x="241.8" y="77.9" transform="rotate(180 241.8 77.9)">Yellow</text>
<text x="241.3" y="81.4" transform="rotate(180 241.3 81.4)">Green</text>
<text x="251.9" y="85.7" transform="rotate(180 251.9 85.7)">8</text>
<text x="251.9" y="89.3" transform="rotate(180 251.9 89.3)">7</text>
<text x="251.9" y="92.6" transform="rotate(180 251.9 92.6)">5</text>
<text x="251.9" y="96.2" transform="rotate(180 251.9 96.2)">4</text>
<text x="251.9" y="106.4" transform="rotate(180 251.9 106.4)">6</text>
<text x="251.9" y="113.3" transform="rotate(180 251.9 113.3)">2</text>
<text x="251.9" y="110" transform="rotate(180 251.9 110)">3</text>
<text x="251.9" y="116.9" transform="rotate(180 251.9 116.9)">1</text>
</g>
<g font-size="1.5" fill="#004080">
<text x="87.3" y="80.2">XI</text>
<text x="87.3" y="81.9">XO</text>
<text x="97.5" y="81.1" transform="rotate(-90 97.5 81.1)">REG_OUT</text>
<text x="102.7" y="79.6" transform="rotate(-90 102.7 79.6)">IODVDD</text>
<text x="107.9" y="81.4" transform="rotate(-90 107.9 81.4)">AVDD33_1</text>
<text x="109.6" y="81.4" transform="rotate(-90 109.6 81.4)">AVDD33_2</text>
<text x="114.8" y="80.8" transform="rotate(-90 114.8 80.8)">DVDD3V3</text>
<text x="119.9" y="78.8" transform="rotate(-90 119.9 78.8)">DVDDL</text>
<text x="123.4" y="79.6" transform="rotate(-90 123.4 79.6)">AVDDL1</text>
<text x="125.1" y="79.6" transform="rotate(-90 125.1 79.6)">AVDDL2</text>
<text x="126.8" y="79.6" transform="rotate(-90 126.8 79.6)">AVDDL3</text>
<text x="225.4" y="83.6">LD1_A</text>
<text x="225.4" y="81.9">LD1_K</text>
<text x="225.4" y="80.2">LD2_A</text>
<text x="225.4" y="78.4">LD2_K</text>
<text x="247.8" y="81.2" transform="rotate(-90 247.8 81.2)">CASE</text>
<text x="87.3" y="87.1">CLKOUT</text>
<text x="116.9" y="85.3">LED0/ENB_LDO</text>
<text x="118.4" y="88.8">LED2/V_SEL1</text>
<text x="118.4" y="87.1">LED1/V_SEL0</text>
<text x="225.4" y="87.1">TRD3-</text>
<text x="87.3" y="92.2">TXC</text>
<text x="87.3" y="95.7">TXD3</text>
<text x="87.3" y="94">TXCTL</text>
<text x="121.7" y="92.2">MDI_D_N</text>
<text x="121.8" y="94">MDI_D_P</text>
<text x="225.4" y="94">TRD2-</text>
<text x="225.4" y="90.5">TRD3+</text>
<text x="87.3" y="100.9">TXD0</text>
<text x="87.3" y="99.2">TXD1</text>
<text x="87.3" y="97.4">TXD2</text>
<text x="121.7" y="97.4">MDI_C_N</text>
<text x="121.8" y="99.2">MDI_C_P</text>
<text x="225.4" y="97.4">TRD2+</text>
<text x="225.4" y="100.9">CT</text>
<text x="87.3" y="106.1">RXCTL/ADR2</text>
<text x="87.3" y="107.8">RXD3/ADR0</text>
<text x="87.3" y="104.3">RXC/ADR1</text>
<text x="121.8" y="107.8">MDI_A_N</text>
<text x="121.8" y="102.6">MDI_B_N</text>
<text x="121.9" y="104.3">MDI_B_P</text>
<text x="225.4" y="107.8">TRD1-</text>
<text x="87.3" y="113">RXD0/RXDLY</text>
<text x="87.3" y="111.3">RXD1/TXDLY</text>
<text x="87.3" y="109.5">RXD2</text>
<text x="121.9" y="109.5">MDI_A_P</text>
<text x="225.4" y="111.3">TRD1+</text>
<text x="87.3" y="118.2">MDC</text>
<text x="87.3" y="119.9">MDIO</text>
<text x="121" y="116.4">INTB/WOL</text>
<text x="124.5" y="119.9">RSET</text>
<text x="225.4" y="118.2">TRD0+</text>
<text x="225.4" y="114.7">TRD0-</text>
<text x="87.3" y="123.3">RSTn</text>
<text x="106.1" y="125.2" transform="rotate(-90 106.1 125.2)">EGND</text>
<text x="235.7" y="120" transform="rotate(-90 235.7 120)">M5</text>
<text x="237.4" y="120" transform="rotate(-90 237.4 120)">M4</text>
<text x="242.6" y="120" transform="rotate(-90 242.6 120)">M2</text>
<text x="244.3" y="120" transform="rotate(-90 244.3 120)">M1</text>
</g>
<g font-size="1.2">
<text x="29.1" y="1.3">5</text>
<text x="83.6" y="1.3">4</text>
<text x="138.2" y="1.3">3</text>
<text x="192.8" y="1.3">2</text>
<text x="247.4" y="1.3">1</text>
<text x=".5" y="28.3">D</text>
<text x="275.1" y="28.3">D</text>
<text x=".5" y="79.2">C</text>
<text x="275.1" y="79.2">C</text>
<text x=".5" y="130.2">B</text>
<text x="275.1" y="130.2">B</text>
<text x=".5" y="181.1">A</text>
<text x="275.1" y="181.1">A</text>
<text x="29.1" y="206.8">5</text>
<text x="83.6" y="206.8">4</text>
<text x="138.2" y="206.8">3</text>
<text x="192.8" y="206.8">2</text>
<text x="247.4" y="206.8">1</text>
</g>
</svg>
